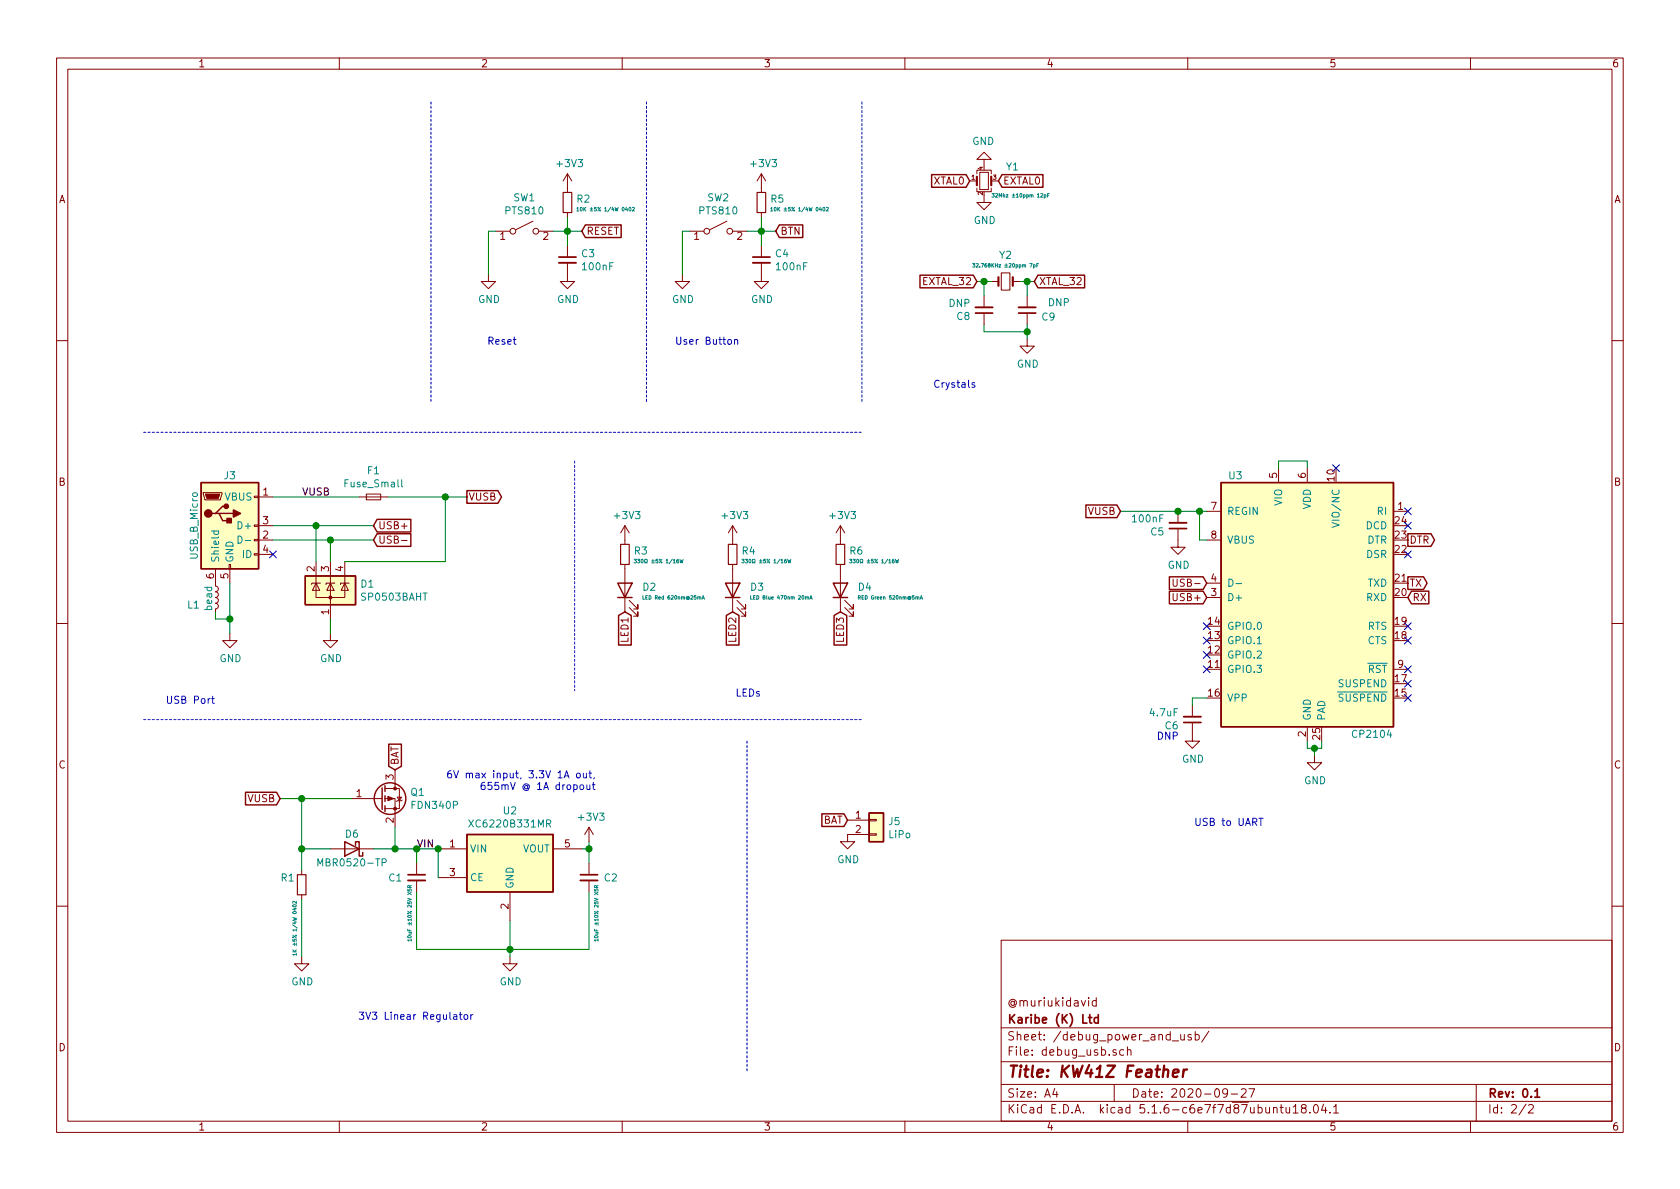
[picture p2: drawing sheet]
<svg xmlns="http://www.w3.org/2000/svg" width="297mm" height="210mm" viewBox="0 0 297 210" stroke-linecap="round" stroke-linejoin="round" font-family="sans-serif">
<g fill="none" stroke="#840000" stroke-width=".18">
<path d="M10 10.3h277v189.9h-277zM12 12.2h273v186.1h-273zM60 10.3v1.9M110 10.3v1.9M160 10.3v1.9M210 10.3v1.9M260 10.3v1.9M94.2 39.1l-3 1.5M100.3 30.7v3.3M100.3 37.6v.7M100.3 30.7l-.7 1.3M100.3 30.7l.8 1.3"/>
<path d="M128.5 39.1l-3 1.5M134.6 30.7l-.7 1.3M134.6 30.7v3.3M134.6 37.6v.7M134.6 30.7l.8 1.3M171.4 32h1.3M172.7 33.3v.6h2.6v-.6M172.7 30.7v-.6h2.6v.6M173.2 30.5h1.6v3h-1.6zM174 28.2h1.3l-1.3-1.3-1.3 1.3h1.3v1.3M174 34.5v1.3h1.3l-1.3 1.3-1.3-1.3h1.3M175.3 32h1.2"/>
<path d="M86.4 48.5v1.3h1.2l-1.2 1.2-1.3-1.2h1.3M87.6 40.9h2.6M95.2 40.9h2.6M100.3 46.5v3.3h1.3l-1.3 1.2-1.2-1.2h1.2M100.3 43.4v2.1M120.6 48.5v1.3h1.3l-1.3 1.2-1.2-1.2h1.2M121.9 40.9h2.6M129.5 40.9h2.6M134.6 46.5v3.3h1.3l-1.3 1.2-1.3-1.2h1.3M134.6 43.4v2.1M174 52.3v2.1M174 55.4v2"/>
<path d="M175.3 49.8h1.2M177 48.3h1.6v3h-1.6zM179.1 49.8h1.2M181.6 59.9v1.3h1.3l-1.3 1.3-1.3-1.3h1.3M181.6 52.3v2.1M181.6 55.4v2M10 60.2h2M285 60.2h2M35.9 87.1h3.3v.3l-.2 1h-2.8zM40.5 99.8h.3v.8h-.3zM45 97.9h.7v.3h-.7zM45 95.4h.7v.2h-.7z"/>
<path d="M45 92.8h.7v.3h-.7zM45 87.8h.7v.2h-.7zM45.7 87.9h2.6M45.7 95.5h2.6M45.7 93h2.6M45.7 98h2.6M55.9 99.3v3.8M58.4 99.3v10.2M61 99.3v3.8M63.5 87.9h5.1M64.8 87.4h2.5v1h-2.5zM71 95.6h1"/>
<path d="M110.5 93v3.3M110.5 99.8v8.4M110.5 93l-.8 1.2M110.5 93l.8 1.2M129.5 93v3.3M129.5 99.8v8.4M129.5 93l-.7 1.2M129.5 93l.8 1.2M148.6 93v3.3M148.6 99.8v8.4M148.6 93l-.8 1.2M148.6 93l.8 1.2"/>
<path d="M208.3 93.5v3.3h1.2l-1.2 1.2-1.3-1.2h1.3M208.3 90.4v2.1M213.4 95.5h2.5M213.4 90.4h2.5M226.1 82.8v2.5M231.1 82.8v2.5M246.4 90.4h2.5M10 110.3h2M38.1 100.6v3l.3 .2 .2 .2-.1 .5-.4 .1 .3 .2 .2 .2-.1 .5-.4 .2 .3 .1 .2 .3-.1 .4-.4 .2 .4 .2 .1 .4-.2 .3-.3 .1M40.6 112v1.3h1.3l-1.3 1.2-1.2-1.2h1.2M40.6 100.6v2.5M55.9 103.1v2.6h5.1v-2.6"/>
<path d="M55.9 103.1l.6 1.3h-1.3zM56.6 103.1h-1.5v.3M58.4 103.1l.7 1.3h-1.3zM58.4 112v1.3h1.3l-1.3 1.2-1.3-1.2h1.3M59.2 103.1h-1.5v.3M61 103.1l.6 1.3h-1.3zM61.7 103.1h-1.5v.3M111.3 107.4l1.5 1.6v-.8v.8h-.8M111.3 106.2l1.5 1.5v-.8v.8h-.8M130.3 107.4l1.5 1.6v-.8v.8h-.7M130.3 106.2l1.5 1.5v-.8v.8h-.7M149.4 107.4l1.5 1.6v-.8v.8h-.8"/>
<path d="M149.4 106.2l1.5 1.5v-.8v.8h-.8M207.4 102.4v1l.2 .3h.3l.2-.3v-1M213.4 103.1h2.5M213.4 105.7h2.5M246.4 118.4h2.5M285 110.3h2M68.1 139.4h2.5v3.6h-2.5M69.8 136.1v3.3M210.8 127.8v3.3h1.3l-1.3 1.2-1.3-1.2h1.3M210.8 124.7v2M231.1 128.5v2.6M232.4 133.6v1.3h1.3l-1.3 1.2-1.3-1.2h1.3"/>
<path d="M53.3 153.9v.8M53.3 158.2v.8M58.4 150.1h7.6M62.2 141.2h5.4M68.1 141.2h1.7v5.1M70.2 141h.8l-.4 .6zM71.1 141.5l-.1 .1h-.8l-.1 .1M73.7 152.6v2.1M73.7 155.7v2M77.5 150.1h5M77.5 155.2h5M90.2 157.7v5.1"/>
<path d="M97.8 150.1h5.1M104.1 146.3l-.7 1.3M104.1 146.3v2.5M104.1 152.6v2.1M104.1 155.7v2M104.1 146.3l.8 1.3M149.9 145h3.8M153.7 147.4h1.2v.3h-1.2zM153.7 144.9h1.2v.3h-1.2zM153.7 147.6h-3.8v1.2h1.2l-1.2 1.3-1.3-1.3h1.3M10 160.2h2M53.3 169.2v1.2h1.3l-1.3 1.3-1.2-1.3h1.2"/>
<path d="M90.2 169.2v1.2h1.2l-1.2 1.3-1.3-1.3h1.3M177 166.3h108v32h-108zM192.5 176.4v.2M192.5 176.9v1M193.8 177l-.4-.1-.3 .3 .1 .6 .2 .1 .4-.1M193.8 176.4v1.5M285 160.2h2M60 198.3v1.9M110 198.3v1.9M160 198.3v1.9M177 194.8h108M177 191.8h108"/>
<path d="M177 187.8h108M177 181.8h108M186.5 192.5l-.4 1h1M186.8 193v1M197 191.8v3M197.3 185.7l-.3-.1-.2 .2v.2l.5 .2v.3h-.5M198.7 185.7l-.4-.1-.3 .3v.6l.3 .1 .4-.1M199.3 185.7l.2-.1 .4 .1 .1 .9M199.3 185.1v1.5M207.3 184.1h1.1M208.8 182.9v.9l.4 .1 .2-.1M209.4 182.9v1"/>
<path d="M210 198.3v1.9M210.6 183a.37 .37 0 0 0-.6 .1l.1 .3 .5 .1 .1 .1-.2 .3-.5-.1M211.3 183l.5-.1 .2 .3v.6l-.2 .1-.5-.1M211.3 182.4v1.5M213.7 182.3l-1.2 2M217 193.2l-.1 .2a.48 .48 0 0 1-.6-.1v-.6a.48 .48 0 0 1 .6-.1l.1 .1a1.19 1.19 0 0 1-.2 1.2l-.5 .1M217.7 193.5h1.1M219.5 192.7l.2-.2h.3l.3 .2v.3v.2l-.9 .8h.9M220.8 192.5h1l-.6 1.5M225.2 196l.2-.2 .3 .1 .1 .9M226.3 195.8h.6M226.5 195.3v1.3l.4 .2"/>
<path d="M227.4 195.8l.1 .9 .3 .1 .2-.1M228 195.8v1M228.7 195.8l.4-.5v1.5M228.7 196.8h.8M230.4 196l-.3-.2v-.3a.48 .48 0 0 1 .8 0l-.1 .4-.7 .2v.4l.3 .3h.3l.2-.3v-.4l-.2-.1M231.6 196.7v.1M232.4 195.4l.2-.1a.8 .8 0 0 1 .5 .8 .8 .8 0 0 1-.5 .7 1 1 0 0 1-.2-1.4zM234 195.2l-.3 1.1h.9M234.4 195.8v1M235.2 196.7v.1M235.8 195.8l.4-.5v1.5M235.8 196.8h.9"/>
<path d="M260 198.3v1.9M261 191.8v6.5M269.8 195.2l-1.2 2M270.3 195.5l.2-.2h.3l.3 .5-.9 1h.9"/>
<circle cx="90.7" cy="40.9" r=".51"/>
<circle cx="94.7" cy="40.9" r=".51"/>
<circle cx="125" cy="40.9" r=".51"/>
<circle cx="129" cy="40.9" r=".51"/>
</g>
<g fill="none" stroke="#840000" stroke-width=".3">
<path d="M98.8 45.5h3.1M133.1 45.5h3M172.5 55.4h3M180.1 55.4h3M206.8 93.5h3M209.3 127.8h3M72.1 154.7h3.1M102.6 154.7h3.1M192.5 179.9h.5M192.7 179.4v1.3l.3 .2M194.2 179.4v1.5M194.2 180l-.4-.1-.3 .3v.6l.3 .1 .4-.1"/>
<path d="M271.4 193l.4-.5v1.5M271.4 194h.8"/>
</g>
<path d="M207.4 189.8l1-.2-.1-.4-.5-.1-.4 .3v.9l.2 .1 .6-.1M209.3 189.1l-.2 1.3M209.9 189.1a.55 .55 0 0 0-.7 .4" fill="none" stroke="#840000" stroke-width=".41"/>
<g fill="#ffffc2" stroke="#ffffc2" stroke-width=".18">
<path d="M153.7 143.8h2.5v5h-2.5z"/>
<path d="M82.5 147.6h15.3v10.1h-15.3z"/>
<path d="M54 101.8h8.9v5.1h-8.9z"/>
<path d="M35.6 85.3h10.1v15.3h-10.1z"/>
<path d="M215.9 85.3h30.5v43.2h-30.5z"/>
</g>
<g fill="none" stroke="#840000" stroke-width=".25">
<path d="M103.5 39.8h6.3v2.2h-6.3l-.6-1.1zM137.8 39.8h4.1v2.2h-4.1l-.6-1.1zM164.7 30.9h6.1l.6 1.1-.6 1.1h-6.1zM177.2 30.9h7.2v2.2h-7.2l-.7-1.1zM162.7 48.7h9.4l.6 1.1-.6 1.1h-9.4zM183.5 48.7h8.3v2.2h-8.3l-.6-1.1zM35.6 85.3h10.1v15.3h-10.1zM38.1 90.8h.6l.7 1.3h1.2M38.7 90.8h2.6M40 89.5h-.6l-1.3 1.3h-.6M66.7 91.8h5.9v2.3h-5.9l-.7-1.1zM66.7 94.4h5.9v2.2h-5.9l-.7-1.1z"/>
<path d="M82.5 86.8h5.5l.7 1.1-.7 1.1h-5.5zM192 89.3h5.5l.6 1.1-.6 1.1h-5.5zM215.9 85.3h30.5v43.2h-30.5zM248.9 94.4h4.1l.6 1.1-.6 1.1h-4.1zM54 101.8h8.9v5.1h-8.9zM109.2 103.1h2.6l-1.3 2.6zM109.2 105.7h2.6M109.4 108.8l1.1-.6 1.1 .6v5.3h-2.2zM128.3 103.1h2.5l-1.3 2.6zM128.3 105.7h2.5M128.4 108.8l1.1-.6 1.2 .6v5.3h-2.3zM147.3 103.1h2.6l-1.3 2.6z"/>
<path d="M147.3 105.7h2.6M147.5 108.8l1.1-.6 1.1 .6v5.3h-2.2zM206.8 104.5h5.9l.7 1.2-.7 1.1h-5.9zM206.8 102h5.9l.7 1.1-.7 1.1h-5.9zM248.9 102h2.8l.6 1.1-.6 1.1h-2.8zM249.6 104.5h3v2.3h-3l-.7-1.1zM67.6 139.3v3.8M68.1 138.9v1M68.7 131.6h2.3v3.9l-1.2 .6-1.1-.6zM43.4 140.1h5.5l.6 1.1-.6 1.1h-5.5zM61 148.8l2.5 1.3-2.5 1.3zM62.9 149.5v-.7h.6v2.6h.6v-.7"/>
<path d="M68.1 140.7v1M68.1 142.5v1M82.5 147.6h15.3v10.1h-15.3zM145.3 143.9h3.9l.7 1.1-.7 1.1h-3.9zM153.7 143.8h2.5v5h-2.5z"/>
<circle cx="69" cy="141.2" r="2.79"/>
</g>
<g fill="none" stroke="#008484" stroke-width=".18">
<path d="M102 36.8l.2-.1v.6M102 37.3h.3M102.6 36.7h.1a.31 .31 0 0 1 .3 .3 .31 .31 0 0 1-.3 .3zM111.3 36.7h.1a.32 .32 0 0 1 .2 .3 .32 .32 0 0 1-.3 .3zM111.8 36.7h.3l.1 .1-.4 .5h.4M136.3 36.8l.1-.1v.6M136.3 37.3h.3M136.9 36.7h.1a.31 .31 0 0 1 .2 .3 .31 .31 0 0 1-.2 .3zM145.5 36.7h.1a.32 .32 0 0 1 .3 .3 .32 .32 0 0 1-.3 .3zM146.1 36.7h.3l.1 .1-.4 .5h.4M175.4 34.2h.4l-.2 .3 .2 .1v.1l-.1 .2-.3-.1M184.6 34.5l.3 .1v.2h-.3"/>
<path d="M185.2 34.5h.2M185.5 34.2h-.3v.7M172 46.6h.4l-.3 .2 .2 .1v.3h-.3M172.6 46.7l.2-.1 .2 .2-.4 .4h.4M182.7 46.8l.3 .1v.3h-.3M183.3 46.9h.2M183.6 46.6h-.3v.6M37.4 93.9h1.3M37.9 93.9l-.1 .4 .2 .2 .6-.1v-.5M42.1 94.8a.64 .64 0 0 1 .7 .6 .64 .64 0 0 1-.7 .7zM43.4 95.6h.9M71 84.8v1.1l.2 .2"/>
<path d="M112.1 98.9h.4l-.2 .2 .2 .1v.3h-.4M112.7 98.9h.4l-.2 .2 .2 .2v.1l-.1 .1h-.3M120 98.9h-.2a.35 .35 0 0 0-.1 .3 .35 .35 0 0 0 .2 .3l.1-.3-.2-.1-.1 .2M120.2 98.9l.2 .6 .1-.4 .1 .4 .2-.6M131.2 98.9h.4l-.3 .2 .2 .1v.3h-.3M131.8 98.9h.4l-.2 .2 .2 .2v.1l-.1 .1h-.3M139 98.9h-.1a.35 .35 0 0 0-.2 .3 .35 .35 0 0 0 .2 .3l.1-.3-.2-.1-.1 .2M139.3 98.9l.1 .6 .1-.4 .2 .4 .1-.6M150.2 98.9h.4l-.2 .2 .2 .1v.3h-.4M150.8 98.9h.4l-.2 .2 .2 .2v.1l-.1 .1h-.3M158.1 98.9h-.2a.35 .35 0 0 0-.1 .3 .35 .35 0 0 0 .2 .3l.1-.3-.2-.1-.1 .2M158.3 98.9l.2 .6 .1-.4 .1 .4 .2-.6"/>
<path d="M235.5 92.4l1.3 .4-1.3 .5M113.7 105.3v.7h.3M124.1 106l.2-.7 .3 .7M124.2 105.8h.3M132.7 105.3v.7h.3M142.7 105.6h.2l.1 .4M143.2 106l.2-.7 .2 .7M143.2 105.8h.3M151.8 105.7l.3-.1v-.2l-.3-.1v.7M151.9 105.7l.2 .3M162.7 106l.2-.7 .2 .7M162.7 105.8h.3"/>
<path d="M217.3 102.4a.64 .64 0 0 1 .7 .6 .64 .64 0 0 1-.7 .7zM218.5 103.2h1M52.4 159.4v.4l-.5-.4h-.1v.3M56.2 153.1v-1.2l.4 .9 .4-.9v1.2M67.6 152.5h.6l.1-.2-.1-.3-.2-.1h-.4v1.2M72.4 156.9v-.3h-.3v.3h.6M72.7 156.6l-.3 .2M82.9 145l.8 1.2M83.7 145l-.8 1.2M96.6 145.6l.7-.1v-.4l-.7-.1v1.2M97 145.6l.4 .6M105.4 156.9v-.3h-.2l-.1 .3h.6"/>
<path d="M105.7 156.6l-.3 .2M51.8 168.3h.6M51.8 168l.3 .3M51.8 160.1v-.1a.32 .32 0 0 1 .4-.1 .32 .32 0 0 1 .2 .3 .31 .31 0 0 1-.4 .2 .31 .31 0 0 1-.2-.3zM52.4 168.8h-.6l.1 .2M52.4 168.6v.4M52.4 168l-.4 .2M72.7 166.2h-.6l.2 .2M72.7 166.1v.3M105.7 166.2h-.6l.2 .2M105.7 166.1v.3"/>
</g>
<path d="M98.8 46.5h3.1M133.1 46.5h3M172.5 54.4h3M180.1 54.4h3M206.8 92.5h3M209.3 126.7h3M72.1 155.7h3.1M102.6 155.7h3.1" fill="none" stroke="#840000" stroke-width=".33"/>
<path d="M172.7 31.2v1.6M175.3 31.2v1.6M176.5 49v1.5M179.1 49v1.5" fill="none" stroke="#840000" stroke-width=".38"/>
<path d="M99.6 34h1.5v3.6h-1.5zM133.9 34h1.5v3.6h-1.5zM109.7 96.3h1.6v3.5h-1.6zM128.8 96.3h1.5v3.5h-1.5zM147.8 96.3h1.6v3.5h-1.6zM52.6 154.7h1.5v3.5h-1.5z" fill="none" stroke="#840000" stroke-width=".2"/>
<g fill="#840000" stroke="#840000" stroke-width=".18">
<path d="M36.3 87.4h2.6l-.3 .7h-2z"/>
<path d="M68.6 140.8l1 .4-1 .4z"/>
<circle cx="58.4" cy="105.7" r=".25"/>
<circle cx="69.8" cy="143" r=".25"/>
<circle cx="69.8" cy="139.4" r=".25"/>
</g>
<g fill="#840000" stroke="#840000" stroke-width=".25">
<path d="M40.1 91.7h.8v.8h-.8z"/>
<path d="M41.3 90.2l1.2 .6-1.2 .6z"/>
<circle cx="36.8" cy="90.8" r=".63"/>
<circle cx="40" cy="89.5" r=".38"/>
</g>
<path d="M76.2 18v53.4M114.3 18v53.4M152.4 18v53.4M25.4 76.4h127M101.6 81.5v40.7M25.4 127.2h127M132.1 131.1v58.4" fill="none" stroke="#0000c2" stroke-width=".18" stroke-dasharray=".4 .4"/>
<g fill="none" stroke="#008400" stroke-width=".18">
<path d="M100.3 38.3v5.1M134.6 38.3v5.1M87.6 40.9h-1.2v7.6M97.8 40.9h5.1M121.9 40.9h-1.3v7.6M132.1 40.9h5.1M172.7 49.8h2.6M174 49.8v2.5M174 57.4v1.3h7.6M180.3 49.8h2.6M181.6 49.8v2.5M181.6 57.4v2.5"/>
<path d="M48.3 95.5h17.7M48.3 93h17.7M48.3 87.9h15.2M55.9 93v6.3M58.4 95.5v3.8M68.6 87.9h13.9M78.7 87.9v11.4h-17.7M198.1 90.4h15.3M212.1 90.4v5.1h1.3M226.1 82.8v-1.3h5v1.3M38.1 108.2v1.3h2.5M40.6 103.1v8.9"/>
<path d="M58.4 109.5v2.5M213.4 123.4h-2.6v1.3M231.1 131.1v1.2h2.6v-1.2M232.4 132.3v1.3M49.5 141.2h12.7M53.3 141.2v12.7M53.3 159v10.2M53.3 150.1h5.1M66 150.1h11.5v5.1M69.8 146.3v3.8M73.7 157.7v10.2h30.4v-10.2M73.7 150.1v2.5"/>
<path d="M102.9 150.1h1.2M104.1 148.8v3.8M90.2 162.8v6.4"/>
</g>
<g fill="none" stroke="#0000c2" stroke-width=".18">
<path d="M119.7 59.6v1l.2 .3 .4-.1 .1-.2v-1M29.6 123.1v1l.2 .3h.3l.2-.3v-1M79.7 136.3l-.3 .1a.87 .87 0 0 0 0 1.2l.4-.2v-.5l-.4-.1-.3 .2M80.2 136.3l.4 1.3 .5-1.3M82.4 136.8l.3-.1 .3 .1v.8M82.4 136.7v.9M85.7 138.3l-.4 .1a.87 .87 0 0 0 0 1.2l.4-.1v-.5l-.4-.2-.2 .3M86.9 138.3h-.6v.7l.2-.2 .4 .2v.5l-.1 .1-.5-.1M104.7 138.8h.5M104.9 138.3v1.1l.3 .2M105.1 137.5l-.1 .2M211.5 144.7v1l.2 .3 .4-.1 .1-.2v-1"/>
<path d="M63.5 179h.8l-.4 .5 .4 .1v.5l-.2 .2-.6-.2M64.7 179l.4 1.3 .4-1.3M83.6 179.4l-.4 .2"/>
</g>
<g fill="#008400" stroke="#008400" stroke-width=".25">
<circle cx="55.9" cy="93" r=".51"/>
<circle cx="53.3" cy="150.1" r=".51"/>
<circle cx="181.6" cy="58.7" r=".51"/>
<circle cx="69.9" cy="150.1" r=".51"/>
<circle cx="73.7" cy="150.1" r=".51"/>
<circle cx="77.5" cy="150.1" r=".51"/>
<circle cx="100.3" cy="40.9" r=".51"/>
<circle cx="53.3" cy="141.2" r=".51"/>
<circle cx="181.6" cy="49.8" r=".51"/>
<circle cx="174" cy="49.8" r=".51"/>
<circle cx="40.6" cy="109.5" r=".51"/>
<circle cx="78.7" cy="87.9" r=".51"/>
<circle cx="58.4" cy="95.5" r=".51"/>
<circle cx="134.6" cy="40.9" r=".51"/>
<circle cx="212.1" cy="90.4" r=".51"/>
<circle cx="232.4" cy="132.3" r=".51"/>
<circle cx="104.1" cy="150.1" r=".51"/>
<circle cx="90.2" cy="167.9" r=".51"/>
<circle cx="208.3" cy="90.4" r=".51"/>
</g>
<g fill="none" stroke="#000084" stroke-width=".18">
<path d="M47.7 97.4l1.2 1.2M48.9 97.4l-1.2 1.2M235.6 82.2l1.2 1.2M236.8 82.2l-1.2 1.2M248.3 89.8l1.2 1.2M248.3 97.4l1.2 1.2M248.3 92.3l1.2 1.3M249.5 89.8l-1.2 1.2M249.5 97.4l-1.2 1.2M249.5 92.3l-1.2 1.3M212.8 112.7l1.2 1.2M212.8 110.1l1.2 1.2"/>
<path d="M212.8 115.2l1.2 1.2M212.8 117.7l1.2 1.3M214 112.7l-1.2 1.2M214 110.1l-1.2 1.2M214 115.2l-1.2 1.2M214 117.7l-1.2 1.3M248.3 112.7l1.2 1.2M248.3 110.1l1.2 1.2M248.3 117.7l1.2 1.3M249.5 112.7l-1.2 1.2M249.5 110.1l-1.2 1.2M249.5 117.7l-1.2 1.3"/>
<path d="M248.3 122.8l1.2 1.2M248.3 120.3l1.2 1.2M249.5 122.8l-1.2 1.2M249.5 120.3l-1.2 1.2"/>
</g>
<text font-size="2.8" fill="#840000" x="178" y="190.5">Title: KW41Z Feather</text>
<g font-size="2.1" fill="#840000">
<text x="178" y="178">@muriukidavid</text>
<text x="178" y="184">Sheet: /debug_power_and_usb/</text>
<text x="178" y="181">Karibe (K) Ltd</text>
<text x="178" y="186.7">File: debug_usb.sch</text>
<text x="178" y="196.9">KiCad E.D.A. kicad 5.1.6-c6e7f7d87ubuntu18.04.1</text>
<text x="178" y="194.1">Size: A4</text>
<text x="200" y="194.1">Date: 2020-09-27</text>
<text x="263" y="194.1">Rev: 0.1</text>
<text x="263" y="196.9">Id: 2/2</text>
</g>
<g font-size="1.8" fill="#840000">
<text x="35" y="11.9">1</text>
<text x="85" y="11.9">2</text>
<text x="135" y="11.9">3</text>
<text x="185" y="11.9">4</text>
<text x="235" y="11.9">5</text>
<text x="285" y="11.9">6</text>
<text x="10.4" y="35.9">A</text>
<text x="165" y="32.6">XTAL0</text>
<text x="177.3" y="32.6">EXTAL0</text>
<text x="285.4" y="35.9">A</text>
<text x="103.7" y="41.5">RESET</text>
<text x="137.9" y="41.5">BTN</text>
<text x="88.4" y="42.4">1</text>
<text x="96" y="42.4">2</text>
<text x="122.7" y="42.4">1</text>
<text x="130.3" y="42.4">2</text>
<text x="163.2" y="50.4">EXTAL_32</text>
<text x="183.7" y="50.4">XTAL_32</text>
<text x="10.4" y="85.9">B</text>
<text x="46.5" y="87.6">1</text>
<text x="82.8" y="88.5">VUSB</text>
<text x="225.8" y="84.6" transform="rotate(-90 225.8 84.6)">5</text>
<text x="230.9" y="84.6" transform="rotate(-90 230.9 84.6)">6</text>
<text x="236" y="85" transform="rotate(-90 236 85)">10</text>
<text x="285.4" y="85.9">B</text>
<text x="46.5" y="95.2">2</text>
<text x="46.5" y="92.7">3</text>
<text x="66.8" y="93.6">USB+</text>
<text x="192.4" y="91.1">VUSB</text>
<text x="214.1" y="90.2">7</text>
<text x="214.1" y="95.2">8</text>
<text x="246.7" y="95.2">23</text>
<text x="246.7" y="92.7">24</text>
<text x="247.2" y="90.2">1</text>
<text x="46.5" y="97.8">4</text>
<text x="55.6" y="101.1" transform="rotate(-90 55.6 101.1)">2</text>
<text x="58.2" y="101.1" transform="rotate(-90 58.2 101.1)">3</text>
<text x="60.7" y="101.1" transform="rotate(-90 60.7 101.1)">4</text>
<text x="66.8" y="96.1">USB-</text>
<text x="246.7" y="97.8">22</text>
<text x="249.2" y="96.1">DTR</text>
<text x="37.8" y="102.3" transform="rotate(-90 37.8 102.3)">6</text>
<text x="40.4" y="102.3" transform="rotate(-90 40.4 102.3)">5</text>
<text x="207.8" y="106.3">USB+</text>
<text x="208.3" y="103.8">USB-</text>
<text x="214.1" y="105.4">3</text>
<text x="214.1" y="102.9">4</text>
<text x="246.7" y="105.4">20</text>
<text x="246.7" y="102.9">21</text>
<text x="249.2" y="103.8">TX</text>
<text x="249.7" y="106.3">RX</text>
<text x="58.2" y="108.7" transform="rotate(-90 58.2 108.7)">1</text>
<text x="111.1" y="113.5" transform="rotate(-90 111.1 113.5)">LED1</text>
<text x="130.2" y="113.5" transform="rotate(-90 130.2 113.5)">LED2</text>
<text x="149.2" y="113.5" transform="rotate(-90 149.2 113.5)">LED3</text>
<text x="213.7" y="113">13</text>
<text x="213.7" y="110.5">14</text>
<text x="246.7" y="113">18</text>
<text x="246.7" y="110.5">19</text>
<text x="213.7" y="118.1">11</text>
<text x="213.7" y="115.6">12</text>
<text x="247.2" y="118.1">9</text>
<text x="213.7" y="123.2">16</text>
<text x="246.7" y="123.2">15</text>
<text x="246.7" y="120.6">17</text>
<text x="230.9" y="130.3" transform="rotate(-90 230.9 130.3)">2</text>
<text x="233.4" y="130.8" transform="rotate(-90 233.4 130.8)">25</text>
<text x="10.4" y="135.9">C</text>
<text x="69.6" y="137.9" transform="rotate(-90 69.6 137.9)">3</text>
<text x="70.5" y="135.4" transform="rotate(-90 70.5 135.4)">BAT</text>
<text x="285.4" y="135.9">C</text>
<text x="43.8" y="141.9">VUSB</text>
<text x="63" y="141">1</text>
<text x="69.6" y="145.5" transform="rotate(-90 69.6 145.5)">2</text>
<text x="79.5" y="149.9">1</text>
<text x="99.8" y="149.9">5</text>
<text x="145.4" y="145.7">BAT</text>
<text x="151.3" y="144.8">1</text>
<text x="151.3" y="147.3">2</text>
<text x="79.5" y="154.9">3</text>
<text x="89.9" y="160.8" transform="rotate(-90 89.9 160.8)">2</text>
<text x="10.4" y="185.9">D</text>
<text x="285.4" y="185.9">D</text>
<text x="35" y="199.9">1</text>
<text x="85" y="199.9">2</text>
<text x="135" y="199.9">3</text>
<text x="185" y="199.9">4</text>
<text x="235" y="199.9">5</text>
<text x="285" y="199.9">6</text>
</g>
<g font-size="1.8" fill="#008484">
<text x="98.6" y="29.6">+3V3</text>
<text x="132.9" y="29.6">+3V3</text>
<text x="171.9" y="25.6">GND</text>
<text x="90.8" y="35.6">SW1</text>
<text x="102" y="35.8">R2</text>
<text x="125.1" y="35.6">SW2</text>
<text x="136.3" y="35.8">R5</text>
<text x="178" y="30.1">Y1</text>
<text x="89.5" y="37.9">PTS810</text>
<text x="123.8" y="37.9">PTS810</text>
<text x="172.2" y="39.6">GND</text>
<text x="102.9" y="45.5">C3</text>
<text x="103.1" y="47.8">100nF</text>
<text x="137.2" y="45.5">C4</text>
<text x="137.4" y="47.8">100nF</text>
<text x="176.7" y="45.8">Y2</text>
<text x="84.5" y="53.6">GND</text>
<text x="98.5" y="53.6">GND</text>
<text x="118.8" y="53.6">GND</text>
<text x="132.8" y="53.6">GND</text>
<text x="167.8" y="54.3">DNP</text>
<text x="169.2" y="56.6">C8</text>
<text x="184.3" y="56.7">C9</text>
<text x="185.4" y="54.1">DNP</text>
<text x="179.8" y="65">GND</text>
<text x="65" y="83.9">F1</text>
<text x="39.7" y="84.8">J3</text>
<text x="39.8" y="88.5">VBUS</text>
<text x="61.1" y="86.2">Fuse_Small</text>
<text x="217.3" y="84.8">U3</text>
<text x="226.7" y="89.4" transform="rotate(-90 226.7 89.4)">VIO</text>
<text x="42.4" y="93.6">D+</text>
<text x="108.8" y="91.8">+3V3</text>
<text x="127.8" y="91.8">+3V3</text>
<text x="146.9" y="91.8">+3V3</text>
<text x="200.4" y="92.4">100nF</text>
<text x="203.5" y="94.7">C5</text>
<text x="216.9" y="91.1">REGIN</text>
<text x="231.8" y="90.1" transform="rotate(-90 231.8 90.1)">VDD</text>
<text x="236.9" y="92.5" transform="rotate(-90 236.9 92.5)">VIO/NC</text>
<text x="241.5" y="93.6">DCD</text>
<text x="243.6" y="91.1">RI</text>
<text x="35" y="98.8" transform="rotate(-90 35 98.8)">USB_B_Micro</text>
<text x="38.7" y="99.6" transform="rotate(-90 38.7 99.6)">Shield</text>
<text x="41.3" y="99.6" transform="rotate(-90 41.3 99.6)">GND</text>
<text x="42.9" y="98.7">ID</text>
<text x="112.2" y="98.1">R3</text>
<text x="131.2" y="98.1">R4</text>
<text x="150.3" y="98.1">R6</text>
<text x="206.5" y="100.6">GND</text>
<text x="216.9" y="96.1">VBUS</text>
<text x="241.6" y="98.7">DSR</text>
<text x="241.7" y="96.1">DTR</text>
<text x="33.2" y="107.6">L1</text>
<text x="37.5" y="107.9" transform="rotate(-90 37.5 107.9)">bead</text>
<text x="63.8" y="103.9">D1</text>
<text x="64.1" y="106.2">SP0503BAHT</text>
<text x="113.7" y="104.5">D2</text>
<text x="132.7" y="104.5">D3</text>
<text x="151.8" y="104.5">D4</text>
<text x="216.9" y="106.3">D+</text>
<text x="241.6" y="106.3">RXD</text>
<text x="241.8" y="103.8">TXD</text>
<text x="216.9" y="113.9">GPIO.1</text>
<text x="216.9" y="111.4">GPIO.0</text>
<text x="241.8" y="113.9">CTS</text>
<text x="241.8" y="111.4">RTS</text>
<text x="38.8" y="117.1">GND</text>
<text x="56.6" y="117.1">GND</text>
<text x="216.9" y="119">GPIO.3</text>
<text x="216.9" y="116.5">GPIO.2</text>
<text x="241.8" y="119">RST</text>
<text x="216.9" y="124.1">VPP</text>
<text x="236.8" y="124.1">SUSPEND</text>
<text x="236.8" y="121.5">SUSPEND</text>
<text x="203.5" y="126.7">4.7uF</text>
<text x="206" y="129">C6</text>
<text x="231.8" y="127.5" transform="rotate(-90 231.8 127.5)">GND</text>
<text x="234.3" y="127.5" transform="rotate(-90 234.3 127.5)">PAD</text>
<text x="239.4" y="130.5">CP2104</text>
<text x="209" y="134.9">GND</text>
<text x="72.7" y="140.7">Q1</text>
<text x="73" y="143">FDN340P</text>
<text x="230.6" y="138.7">GND</text>
<text x="61.1" y="148.1">D6</text>
<text x="83.5" y="146.3">XC6220B331MR</text>
<text x="89.1" y="144">U2</text>
<text x="102.4" y="145.1">+3V3</text>
<text x="157.2" y="145.9">J5</text>
<text x="157.2" y="148.2">LiPo</text>
<text x="49.7" y="155.9">R1</text>
<text x="56.8" y="153.2">MBR0520-TP</text>
<text x="68.8" y="155.9">C1</text>
<text x="83.1" y="150.7">VIN</text>
<text x="83.1" y="155.8">CE</text>
<text x="92.4" y="150.7">VOUT</text>
<text x="106.9" y="155.9">C2</text>
<text x="148" y="152.6">GND</text>
<text x="90.8" y="157.2" transform="rotate(-90 90.8 157.2)">GND</text>
<text x="51.5" y="174.2">GND</text>
<text x="88.3" y="174.2">GND</text>
</g>
<g font-size="1.8" fill="#0000c2">
<text x="86.6" y="61">Reset</text>
<text x="120.7" y="61">User Button</text>
<text x="165.7" y="68.6">Crystals</text>
<text x="30.3" y="124.5">USB Port</text>
<text x="130.1" y="123.2">LEDs</text>
<text x="204.5" y="130.8">DNP</text>
<text x="83.3" y="137.6">6V max input, 3.3V 1A out,</text>
<text x="87.6" y="139.7">655mV @ 1A dropout</text>
<text x="212.2" y="146">USB to UART</text>
<text x="66.1" y="180.3">3V3 Linear Regulator</text>
</g>
<g font-size="1.8">
<text x="53.5" y="87.6">VUSB</text>
<text x="73.7" y="149.9">VIN</text>
</g>
<g font-size="1.1" fill="#840000">
<text x="171.8" y="31.8">1</text>
<text x="173.8" y="34.5" transform="rotate(-90 173.8 34.5)">2</text>
<text x="173.8" y="30" transform="rotate(-90 173.8 30)">4</text>
<text x="175.6" y="31.8">3</text>
</g>
<g font-size=".9" fill="#008484">
<text x="176.1" y="34.9">32Mhz ±10ppm 12pF</text>
<text x="103" y="37.3">10K ±5% 1/4W 0402</text>
<text x="137.3" y="37.3">10K ±5% 1/4W 0402</text>
<text x="172.9" y="47.3">32.768KHz ±20ppm 7pF</text>
<text x="113.3" y="99.6">330 ±5% 1/16W</text>
<text x="132.4" y="99.6">330 ±5% 1/16W</text>
<text x="151.4" y="99.6">330 ±5% 1/16W</text>
<text x="114.1" y="106">LED Red 620nm@25mA</text>
<text x="133.3" y="106">LED Blue 470nm 20mA</text>
<text x="152.2" y="106">RED Green 520nm@5mA</text>
<text x="72.7" y="165.7" transform="rotate(-90 72.7 165.7)">10uF ±10% 25V X5R</text>
<text x="105.8" y="165.7" transform="rotate(-90 105.8 165.7)">10uF ±10% 25V X5R</text>
<text x="52.4" y="168" transform="rotate(-90 52.4 168)">1K ±5% 1/4W 0402</text>
</g>
</svg>
